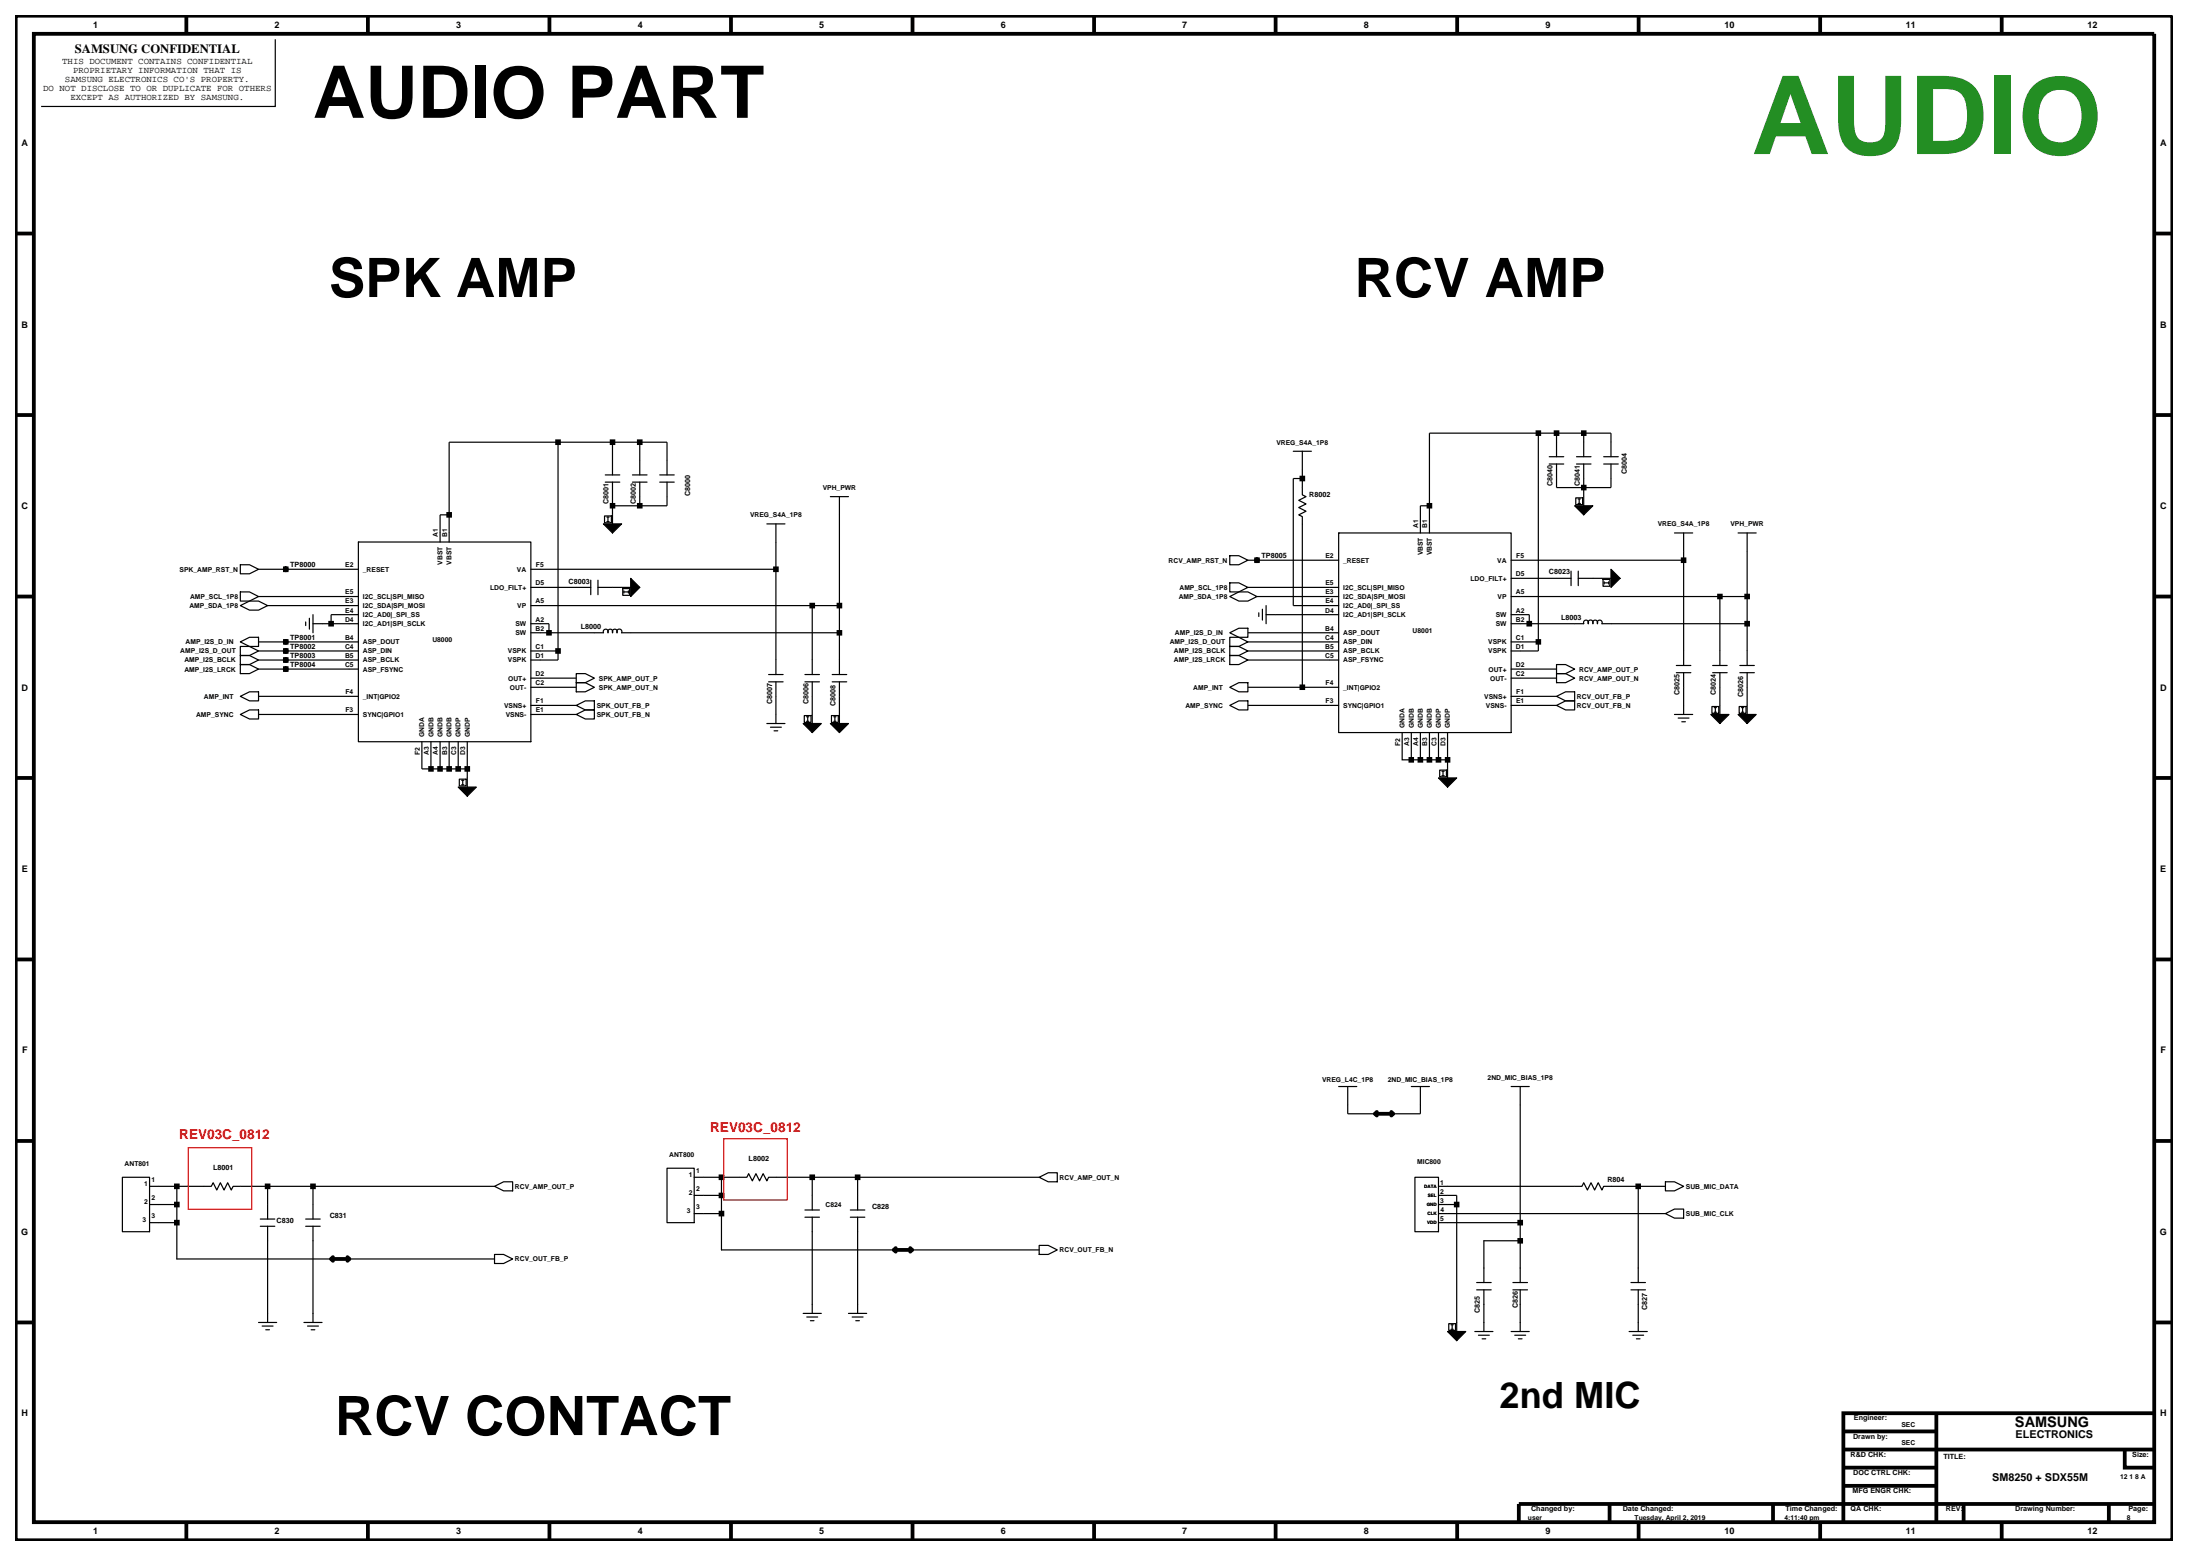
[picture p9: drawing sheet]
<svg xmlns="http://www.w3.org/2000/svg" width="420mm" height="297mm" viewBox="0 0 420 297" stroke-linecap="round" stroke-linejoin="round" font-family="sans-serif">
<!-- layer: MFD Layer /idea/tmp/Extended-Print.jd81.kim.sheet8.2.mfd -->
<g fill="none" stroke="#000" stroke-width=".23">
<path d="M52.5 7.5v12.8h-44.7M85.7 98.3h-1.7v5.2M106.5 84.4v41.6h-5.2M115.4 98.5h1.3v1.3h-1.3zM115.5 92h2.8M115.5 90.6h2.8M115.8 98.7h.4M115.8 99.6h.4M116 98.7v.9M116.9 84.4v6.2M116.9 92v8M116.9 96.5h5.2"/>
<path d="M120.7 90.6h2.8M120.7 92h2.8M122.1 92v4.5h5.2v-4.5M122.1 84.4v6.2M125.9 92h2.8M125.9 90.6h2.8M127.3 90.6v-6.2h-41.6v19.1M146.3 100h3.5M148.1 100v28.7M158.5 94.8h3.4M160.2 94.8v33.9M246.8 86.1h3.4"/>
<path d="M248.5 86.1v8.4l.7 .3-1.4 .7 1.4 .7-1.4 .7 1.4 .7-1.4 .7 .7 .3v32.6h6.9M248.5 91.3h-1.7v24.3h8.6M272.8 96.5h-1.8v5.2M293.5 82.7v41.5h-5.1M295.6 88.6h2.8M295.6 87.2h2.8M297 88.6v4.5h10.4v-4.5M297 82.7v4.5M300.7 95h1.3v1.3h-1.3zM300.8 88.6h2.8M300.8 87.2h2.8M301.1 95.2h.5"/>
<path d="M301.1 96.1h.5M301.3 95.2v.9M302.2 82.7v4.5M302.2 88.6v7.9M306 88.6h2.8M306 87.2h2.8M307.4 87.2v-4.5h-34.6v19M45.9 115.6l1.7-.9h1.7l1.8 .9-1.8 .9h-1.7zM45.9 107.8h1.7l1.7 .9-1.7 .8h-1.7zM45.9 113h1.7l1.7 .9-1.7 .8h-1.7zM49.3 108.7h19.1M49.3 113.9h19.1"/>
<path d="M51.1 115.6h17.3M58.3 118.7v.7M59 118v2.1M59.7 119h8.7M59.7 117.3v3.5M68.4 117.3h-5.2v1.7M68.4 103.5h32.9v38.1h-32.9zM68.4 103.5h.1M101.3 119h3.5v1.8h10.4a.48 .48 0 0 1 .4-.7 .48 .48 0 0 1 .4 .7 .48 .48 0 0 1 .4-.7 .48 .48 0 0 1 .5 .7 .48 .48 0 0 1 .4-.7 .48 .48 0 0 1 .4 .7 .49 .49 0 0 1 .5-.7 .49 .49 0 0 1 .4 .7h41.6M101.3 112.1h11.4M101.3 115.6h58.9M101.3 108.7h46.8"/>
<path d="M112.7 110.7v2.8M114.1 112.1h6.3M114.1 110.7v2.8M118.8 112.3h1.3v1.3h-1.3zM119 112.8v.4M119 113h.9M119.9 112.8v.4M155 115.6v13.1M234.7 113.9l1.7-.9h1.7l1.8 .9-1.8 .8h-1.7zM234.7 106.1h1.7l1.7 .8-1.7 .9h-1.7zM234.7 111.2h1.7l1.7 .9-1.7 .9h-1.7zM238.1 112.1h17.3"/>
<path d="M238.1 106.9h17.3M239.9 113.9h15.5M240.2 117v.7M240.9 116.3v2.1M241.6 115.6v3.4M241.6 117.3h13.8M255.4 101.7h.2M255.4 101.7h33v38.1h-33zM288.4 117.3h3.4v1.7h10.4a.48 .48 0 0 1 .5-.6 .48 .48 0 0 1 .4 .6 .49 .49 0 0 1 .4-.7 .49 .49 0 0 1 .5 .7 .48 .48 0 0 1 .4-.6 .48 .48 0 0 1 .4 .6 .48 .48 0 0 1 .5-.6 .48 .48 0 0 1 .4 .6h27.7M288.4 119h3.4M288.4 110.4h11.4M288.4 113.9h45"/>
<path d="M288.4 106.9h32.9M299.8 109v2.8M301.2 110.4h6.2M301.2 109v2.8M305.9 110.6h1.3v1.3h-1.3zM306.1 111v.5M306.1 111.2h.9M307 111v.5M319.5 101.7h3.5M321.3 101.7v25.3M328.2 113.9v13.1M331.7 101.7h3.4"/>
<path d="M333.4 101.7v25.3M45.9 132.9l1.7-.9h1.7v1.8h-1.7zM45.9 125.1h1.7l1.7 .9-1.7 .8h-1.7zM45.9 126.8h1.7l1.7 .9-1.7 .9h-1.7zM45.9 123.4h1.7l1.7 .8-1.7 .9h-1.7zM45.9 122.5l1.7-.9h1.7v1.8h-1.7zM45.9 136.4l1.7-.9h1.7v1.7h-1.7zM49.3 136.4h19.1M49.3 126h19.1M49.3 124.2h19.1M49.3 122.5h19.1M49.3 127.7h19.1"/>
<path d="M49.3 132.9h19.1M101.3 136.4h8.7M101.3 120.8h3.5M101.3 124.2h5.2M101.3 129.4h8.7M101.3 131.2h8.7M101.3 134.6h8.7M110 134.6l1.7-.8h1.7v1.7h-1.7zM110 130.3h1.7l1.7 .9-1.7 .8h-1.7zM110 128.6h1.7l1.7 .8-1.7 .9h-1.7zM110 136.4l1.7-.9h1.7v1.7h-1.7zM146.3 138.1h3.5"/>
<path d="M146.7 130.1h2.7M146.7 128.7h2.7M147 138.8h2.1M147.7 139.5h.7M148.1 130.1v8M153.5 136.6h1.3v1.3h-1.3zM153.6 130.1h2.8M153.6 128.7h2.8M153.9 136.8h.4M153.9 137.7h.4M154.1 136.8v.9M155 130.1v8"/>
<path d="M158.7 136.6h1.3v1.3h-1.3zM158.8 130.1h2.8M158.8 128.7h2.8M159.1 136.8h.4M159.1 137.7h.4M159.3 136.8v.9M160.2 130.1v8M234.7 123.4h1.7l1.7 .8-1.7 .9h-1.7zM234.7 121.6h1.7l1.7 .9-1.7 .9h-1.7zM234.7 125.1h1.7l1.7 .9-1.7 .8h-1.7zM234.7 120.8l1.7-.9h1.7v1.7h-1.7zM234.7 131.2l1.7-.9h1.7v1.7h-1.7z"/>
<path d="M234.7 134.6l1.7-.8h1.7v1.7h-1.7zM238.1 120.8h17.3M238.1 126h17.3M238.1 124.2h17.3M238.1 122.5h17.3M238.1 134.6h17.3M238.1 131.2h10.4M267.6 139.8v5.2h1.7M269.3 139.8v5.2h1.7M271 139.8v5.2h1.8M272.8 139.8v5.2h1.7M274.5 139.8v5.2"/>
<path d="M276.2 139.8v8.7M288.4 122.5h5.1M288.4 127.7h8.6M288.4 132.9h8.6M288.4 129.4h8.6M288.4 134.6h8.6M297 132.9l1.7-.9h1.8v1.8h-1.8zM297 134.6l1.7-.8h1.8v1.7h-1.8zM297 128.6h1.7l1.8 .8-1.8 .9h-1.7zM297 126.8h1.7l1.8 .9-1.8 .9h-1.7zM319.5 136.4h3.5M319.9 127h2.8"/>
<path d="M319.9 128.4h2.8M320.2 137.1h2.1M320.9 137.8h.7M321.3 128.4v8M326.7 134.8h1.3v1.4h-1.3zM326.8 127h2.8M326.8 128.4h2.8M327.1 135.1h.4M327.1 135.9h.4M327.3 135.1v.8M328.2 128.4v8M331.9 134.8h1.3v1.4h-1.3z"/>
<path d="M332 127h2.8M332 128.4h2.8M332.3 135.1h.4M332.3 135.9h.4M332.5 135.1v.8M333.4 128.4v8M80.5 141.6v5.2h8.7M82.2 141.6v5.2M84 141.6v5.2M85.7 141.6v5.2M87.4 141.6v5.2M87.6 148.7h1.4v1.3h-1.4z"/>
<path d="M88.1 148.9h.4M88.1 149.8h.4M88.3 148.9v.9M89.2 141.6v8.6M274.5 145h1.7M274.7 147h1.3v1.3h-1.3zM275.1 147.2h.5M275.1 148.1h.5M275.4 147.2v.9M255.4 207.4h3.5M257.2 207.4v5.2h5.2M269.3 207.4h3.5"/>
<path d="M271 207.4v5.2h-5.2M288.4 207.4h3.4M290.1 207.4v37.4M23.4 224.7h5.1v10.4h-5.1zM28.5 233.4h5.2M28.5 226.4h11.8l.4-.7 .7 1.4 .7-1.4 .7 1.4 .6-1.4 .7 1.4 .4-.7h6.6M28.5 229.9h5.2M33.7 226.4v13.9h29.5M49.7 232.7h2.7M49.7 234.1h2.7M51.1 226.4h8.6M51.1 226.4v6.3"/>
<path d="M51.1 234.1v18.3M58.3 234.1h2.8M58.3 232.7h2.8M59.7 226.4h34.7M59.7 226.4v6.3M59.7 234.1v18.3M94.4 239.4h1.7l1.7 .9-1.7 .9h-1.7zM94.4 226.4l1.7-.8h1.7v1.7h-1.7zM127.3 223h5.2v10.4h-5.2zM132.5 224.7h10l.4-.7 .7 1.4 .7-1.4 .6 1.4 .7-1.4 .7 1.4 .4-.7h8.3M132.5 231.6h5.2M132.5 228.2h5.2"/>
<path d="M137.7 224.7v13.9h32.9M153.6 232.3h2.8M153.6 230.9h2.8M155 224.7v6.2M155 232.3v18.4M155 224.7h8.7M162.3 232.3h2.7M162.3 230.9h2.7M163.7 224.7h34.6M163.7 224.7v6.2M163.7 232.3v18.4M174 238.6h24.3"/>
<path d="M198.3 237.7h1.7l1.8 .9-1.8 .8h-1.7zM198.3 224.7l1.7-.9h1.8v1.8h-1.8zM270 224.7h4.5v10.4h-4.5zM274.5 226.4h27.4l.3-.7 .7 1.4 .7-1.4 .7 1.4 .7-1.4 .7 1.4 .3-.7h11.8M274.5 233.4h15.6M274.5 229.9h3.5M274.5 231.6h43.3M274.5 228.2h3.5v25.9M290.1 236.8h-6.9v8M312.6 226.4v18.4M317.8 225.6h1.7l1.8 .8-1.8 .9h-1.7zM317.8 231.6l1.7-.8h1.8v1.7h-1.8z"/>
<path d="M49.3 252.4h3.5M50 253.1h2.1M50.7 253.8h.7M58 252.4h3.5M58.7 253.1h2.1M59.4 253.8h.7M66.7 240.3h27.7M153.3 250.7h3.4M154 251.4h2M154.6 252.1h.7M161.9 250.7h3.5M162.6 251.4h2.1"/>
<path d="M163.3 252.1h.7M276.5 252.6h1.2v1.3h-1.2zM276.9 252.9h.4M276.9 253.7h.4M277.1 252.9v.8M281.4 254.1h3.5M281.8 246.2h2.8M281.8 244.8h2.8M282.1 254.8h2.1M282.8 255.5h.7M283.2 246.2v7.9M288.4 254.1h3.4"/>
<path d="M288.7 246.2h2.8M288.7 244.8h2.8M289 254.8h2.1M289.7 255.5h.7M290.1 246.2v7.9M310.9 254.1h3.4M311.2 246.2h2.8M311.2 244.8h2.8M311.6 254.8h2M312.3 255.5h.6M312.6 246.2v7.9"/>
<circle cx="54.5" cy="108.7" r=".44"/>
<circle cx="239.9" cy="106.9" r=".43"/>
<circle cx="54.5" cy="126" r=".43"/>
<circle cx="54.5" cy="127.7" r=".43"/>
<circle cx="54.5" cy="122.5" r=".43"/>
<circle cx="54.5" cy="124.2" r=".43"/>
</g>
<path d="M262.4 212.6h3.4M262.7 212.2l-.3 .4 .3 .3M265.5 212.2l.3 .4-.3 .3M63.5 239.9l-.3 .4 .3 .3M66.3 239.9l.4 .4-.4 .3M170.6 238.6h3.4M170.9 238.2l-.3 .4 .3 .3M173.7 238.2l.3 .4-.3 .3M63.2 240.3h3.5" fill="none" stroke="#000" stroke-width=".72"/>
<g fill="#000" stroke="#000" stroke-width=".23">
<path d="M300.5 96.5h3.5l-1.8 1.8z" fill-rule="evenodd"/>
<path d="M115.1 100h3.5l-1.7 1.7z" fill-rule="evenodd"/>
<path d="M120.4 110.4l1.7 1.7-1.7 1.8z" fill-rule="evenodd"/>
<path d="M307.4 108.7l1.7 1.7-1.7 1.7z" fill-rule="evenodd"/>
<path d="M153.3 138.1h3.4l-1.7 1.7z" fill-rule="evenodd"/>
<path d="M158.5 138.1h3.4l-1.7 1.7z" fill-rule="evenodd"/>
<path d="M326.5 136.4h3.4l-1.7 1.7z" fill-rule="evenodd"/>
<path d="M331.7 136.4h3.4l-1.7 1.7z" fill-rule="evenodd"/>
<path d="M87.4 150.2h3.5l-1.7 1.8z" fill-rule="evenodd"/>
<path d="M274.5 148.5h3.5l-1.8 1.7z" fill-rule="evenodd"/>
<path d="M276.2 254.1h3.5l-1.7 1.8z" fill-rule="evenodd"/>
</g>
<g fill="#000" stroke="#000" stroke-width=".72" stroke-linecap="butt">
<path d="M85.5 98.1h.4v.3h-.4z" fill-rule="evenodd"/>
<path d="M106.3 84.2h.4v.4h-.4z" fill-rule="evenodd"/>
<path d="M116.7 96.4h.4v.3h-.4z" fill-rule="evenodd"/>
<path d="M116.7 84.2h.4v.4h-.4z" fill-rule="evenodd"/>
<path d="M121.9 96.4h.4v.3h-.4z" fill-rule="evenodd"/>
<path d="M121.9 84.2h.4v.4h-.4z" fill-rule="evenodd"/>
<path d="M248.3 91.2h.4v.3h-.4z" fill-rule="evenodd"/>
<path d="M272.6 96.4h.3v.3h-.3z" fill-rule="evenodd"/>
<path d="M293.4 82.5h.3v.3h-.3z" fill-rule="evenodd"/>
<path d="M296.8 82.5h.4v.3h-.4z" fill-rule="evenodd"/>
<path d="M302 92.9h.4v.3h-.4z" fill-rule="evenodd"/>
<path d="M302 82.5h.4v.3h-.4z" fill-rule="evenodd"/>
<path d="M54.4 108.5h.3v.3h-.3z" fill-rule="evenodd"/>
<path d="M63 118.9h.4v.3h-.4z" fill-rule="evenodd"/>
<path d="M147.9 108.5h.3v.3h-.3z" fill-rule="evenodd"/>
<path d="M154.8 115.4h.4v.4h-.4z" fill-rule="evenodd"/>
<path d="M160 115.4h.4v.4h-.4z" fill-rule="evenodd"/>
<path d="M239.7 106.8h.3v.3h-.3z" fill-rule="evenodd"/>
<path d="M291.6 118.9h.4v.3h-.4z" fill-rule="evenodd"/>
<path d="M321.1 106.8h.3v.3h-.3z" fill-rule="evenodd"/>
<path d="M328 113.7h.4v.3h-.4z" fill-rule="evenodd"/>
<path d="M333.2 118.9h.4v.3h-.4z" fill-rule="evenodd"/>
<path d="M333.2 113.7h.4v.3h-.4z" fill-rule="evenodd"/>
<path d="M54.4 127.5h.3v.4h-.3z" fill-rule="evenodd"/>
<path d="M54.4 125.8h.3v.4h-.3z" fill-rule="evenodd"/>
<path d="M54.4 124.1h.3v.3h-.3z" fill-rule="evenodd"/>
<path d="M54.4 122.3h.3v.4h-.3z" fill-rule="evenodd"/>
<path d="M104.6 120.6h.3v.3h-.3z" fill-rule="evenodd"/>
<path d="M106.3 124.1h.4v.3h-.4z" fill-rule="evenodd"/>
<path d="M160 120.6h.4v.3h-.4z" fill-rule="evenodd"/>
<path d="M248.3 131h.4v.3h-.4z" fill-rule="evenodd"/>
<path d="M293.4 122.3h.3v.4h-.3z" fill-rule="evenodd"/>
<path d="M82.1 146.6h.3v.3h-.3z" fill-rule="evenodd"/>
<path d="M83.8 146.6h.3v.3h-.3z" fill-rule="evenodd"/>
<path d="M85.5 146.6h.4v.3h-.4z" fill-rule="evenodd"/>
<path d="M87.3 146.6h.3v.3h-.3z" fill-rule="evenodd"/>
<path d="M89 146.6h.3v.3h-.3z" fill-rule="evenodd"/>
<path d="M269.1 144.9h.4v.3h-.4z" fill-rule="evenodd"/>
<path d="M270.9 144.9h.3v.3h-.3z" fill-rule="evenodd"/>
<path d="M272.6 144.9h.3v.3h-.3z" fill-rule="evenodd"/>
<path d="M274.3 144.9h.4v.3h-.4z" fill-rule="evenodd"/>
<path d="M276.1 144.9h.3v.3h-.3z" fill-rule="evenodd"/>
<path d="M33.6 233.2h.3v.3h-.3z" fill-rule="evenodd"/>
<path d="M33.6 229.7h.3v.4h-.3z" fill-rule="evenodd"/>
<path d="M33.6 226.3h.3v.3h-.3z" fill-rule="evenodd"/>
<path d="M50.9 226.3h.3v.3h-.3z" fill-rule="evenodd"/>
<path d="M59.5 226.3h.4v.3h-.4z" fill-rule="evenodd"/>
<path d="M137.5 231.5h.3v.3h-.3z" fill-rule="evenodd"/>
<path d="M137.5 228h.3v.3h-.3z" fill-rule="evenodd"/>
<path d="M137.5 224.5h.3v.4h-.3z" fill-rule="evenodd"/>
<path d="M154.8 224.5h.4v.4h-.4z" fill-rule="evenodd"/>
<path d="M163.5 224.5h.3v.4h-.3z" fill-rule="evenodd"/>
<path d="M277.8 229.7h.3v.4h-.3z" fill-rule="evenodd"/>
<path d="M289.9 236.7h.4v.3h-.4z" fill-rule="evenodd"/>
<path d="M289.9 233.2h.4v.3h-.4z" fill-rule="evenodd"/>
<path d="M312.4 226.3h.4v.3h-.4z" fill-rule="evenodd"/>
</g>
<g fill="none" stroke="#000" stroke-width=".72" stroke-linecap="butt">
<path d="M3 3h411.5v291h-411.5zM6.5 6.5h404.6v284h-404.6zM35.6 3v3.5M70.2 3v3.5M104.8 3v3.5M139.5 3v3.5M174.1 3v3.5M208.8 3v3.5M243.4 3v3.5M278.1 3v3.5M312.7 3v3.5M347.3 3v3.5"/>
<path d="M382 3v3.5M3 44.6h3.5M411.1 44.6h3.4M3 79.2h3.5M411.1 79.2h3.4M3 113.9h3.5M411.1 113.9h3.4M3 148.5h3.5M411.1 148.5h3.4M3 183.1h3.5M411.1 183.1h3.4M3 217.8h3.5"/>
<path d="M411.1 217.8h3.4M3 252.4h3.5M411.1 252.4h3.4M351.8 273.2h17.7M351.8 276.7h59.3M369.5 269.7v20.8M405.4 276.7v3.4h5.7M411.1 269.7h-59.3v20.8M35.6 290.5v3.5M70.2 290.5v3.5M104.8 290.5v3.5M139.5 290.5v3.5"/>
<path d="M174.1 290.5v3.5M208.8 290.5v3.5M243.4 290.5v3.5M278.1 290.5v3.5M307.1 287.1v3.4M312.7 290.5v3.5M338.3 287.1v3.4M347.3 290.5v3.5M351.8 280.1h17.7M351.8 283.6h17.7M374.7 287.1v3.4M382 290.5v3.5"/>
<path d="M402.4 287.1v3.4M411.1 287.1h-121.3v3.4"/>
</g>
<path d="M35.9 219.1h12.1v11.7h-12.1zM138.1 217.3h12.1v11.7h-12.1z" fill="none" stroke="#f00" stroke-width=".23"/>
<text font-size="20.8" fill="#238e23" x="334.3" y="29.4">AUDIO</text>
<text font-size="13.8" x="59.7" y="22.5">AUDIO PART</text>
<g font-size="10.4">
<text x="62.8" y="56.7">SPK AMP</text>
<text x="258.5" y="56.7">RCV AMP</text>
<text x="63.9" y="273.9">RCV CONTACT</text>
</g>
<text font-size="6.9" x="286.2" y="268.8">2nd MIC</text>
<text font-size="2.8" x="384.5" y="272.5">SAMSUNG</text>
<g font-size="2.6" fill="#f00">
<text x="34.2" y="217.4">REV03C_0812</text>
<text x="135.5" y="216.1">REV03C_0812</text>
</g>
<text font-size="2.4" x="14.3" y="10.1">SAMSUNG CONFIDENTIAL</text>
<g font-size="2.1">
<text x="384.6" y="274.4">ELECTRONICS</text>
<text x="380.2" y="282.7">SM8250 + SDX55M</text>
</g>
<g font-size="1.7">
<text x="17.8" y="5.3">1</text>
<text x="52.4" y="5.3">2</text>
<text x="87" y="5.3">3</text>
<text x="121.7" y="5.3">4</text>
<text x="156.3" y="5.3">5</text>
<text x="191" y="5.3">6</text>
<text x="225.6" y="5.3">7</text>
<text x="260.3" y="5.3">8</text>
<text x="294.9" y="5.3">9</text>
<text x="329" y="5.3">10</text>
<text x="363.7" y="5.3">11</text>
<text x="398.3" y="5.3">12</text>
<text x="8.2" y="17.3">DO NOT DISCLOSE TO OR DUPLICATE FOR OTHERS</text>
<text x="11.9" y="12.1">THIS DOCUMENT CONTAINS CONFIDENTIAL</text>
<text x="12.4" y="15.6">SAMSUNG ELECTRONICS CO'S PROPERTY.</text>
<text x="13.9" y="13.9">PROPRIETARY INFORMATION THAT IS</text>
<text x="13.4" y="19.1">EXCEPT AS AUTHORIZED BY SAMSUNG.</text>
<text x="4.1" y="27.9">A</text>
<text x="412.2" y="27.9">A</text>
<text x="4.1" y="62.5">B</text>
<text x="412.2" y="62.5">B</text>
<text x="4.1" y="97.2">C</text>
<text x="412.2" y="97.2">C</text>
<text x="4.1" y="131.8">D</text>
<text x="412.2" y="131.8">D</text>
<text x="4.2" y="166.4">E</text>
<text x="412.2" y="166.4">E</text>
<text x="4.2" y="201.1">F</text>
<text x="412.3" y="201.1">F</text>
<text x="4.1" y="235.7">G</text>
<text x="412.1" y="235.7">G</text>
<text x="4.1" y="270.4">H</text>
<text x="412.2" y="270.4">H</text>
<text x="17.8" y="292.9">1</text>
<text x="52.4" y="292.9">2</text>
<text x="87" y="292.9">3</text>
<text x="121.7" y="292.9">4</text>
<text x="156.3" y="292.9">5</text>
<text x="191" y="292.9">6</text>
<text x="225.6" y="292.9">7</text>
<text x="260.3" y="292.9">8</text>
<text x="294.9" y="292.9">9</text>
<text x="329" y="292.9">10</text>
<text x="363.7" y="292.9">11</text>
<text x="398.3" y="292.9">12</text>
</g>
<g font-size="1.4">
<text x="131.7" y="94.7" transform="rotate(-90 131.7 94.7)">C8000</text>
<text x="249.8" y="94.9">R8002</text>
<text x="296.3" y="92.8" transform="rotate(-90 296.3 92.8)">C8040</text>
<text x="301.5" y="92.8" transform="rotate(-90 301.5 92.8)">C8041</text>
<text x="310.4" y="90.5" transform="rotate(-90 310.4 90.5)">C8004</text>
<text x="116.1" y="96.3" transform="rotate(-90 116.1 96.3)">C8001</text>
<text x="121.3" y="96.3" transform="rotate(-90 121.3 96.3)">C8002</text>
<text x="240.7" y="106.6">TP8005</text>
<text x="55.4" y="108.3">TP8000</text>
<text x="108.5" y="111.4">C8003</text>
<text x="295.6" y="109.6">C8023</text>
<text x="297.9" y="118.3">L8003</text>
<text x="55.4" y="122.1">TP8001</text>
<text x="55.4" y="123.9">TP8002</text>
<text x="55.4" y="125.6">TP8003</text>
<text x="110.8" y="120">L8000</text>
<text x="55.4" y="127.3">TP8004</text>
<text x="147.3" y="134.4" transform="rotate(-90 147.3 134.4)">C8007</text>
<text x="154.3" y="134.4" transform="rotate(-90 154.3 134.4)">C8006</text>
<text x="159.4" y="134.8" transform="rotate(-90 159.4 134.8)">C8008</text>
<text x="320.5" y="132.6" transform="rotate(-90 320.5 132.6)">C8025</text>
<text x="327.4" y="132.6" transform="rotate(-90 327.4 132.6)">C8024</text>
<text x="332.7" y="133.1" transform="rotate(-90 332.7 133.1)">C8026</text>
<text x="142.9" y="221.6">L8002</text>
<text x="40.7" y="223.3">L8001</text>
<text x="306.7" y="225.7">R804</text>
<text x="52.8" y="233.5">C830</text>
<text x="62.9" y="232.5">C831</text>
<text x="166.4" y="230.8">C828</text>
<text x="282.4" y="250.7" transform="rotate(-90 282.4 250.7)">C825</text>
<text x="289.6" y="249.7" transform="rotate(-90 289.6 249.7)">C826</text>
<text x="314.3" y="250.1" transform="rotate(-90 314.3 250.1)">C827</text>
<text x="353.6" y="274.6">Drawn by:</text>
<text x="353.8" y="271.1">Engineer:</text>
<text x="353.1" y="278">R&amp;D CHK:</text>
<text x="353.6" y="281.5">DOC CTRL CHK:</text>
<text x="370.8" y="278.5">TITLE:</text>
<text x="406.9" y="278">Size:</text>
<text x="353.5" y="285">MFG ENGR CHK:</text>
<text x="292.2" y="288.4">Changed by:</text>
<text x="309.7" y="288.4">Date Changed:</text>
<text x="340.7" y="288.4">Time Changed:</text>
<text x="353.1" y="288.4">QA CHK:</text>
<text x="371.3" y="288.4">REV:</text>
<text x="384.6" y="288.4">Drawing Number:</text>
<text x="406.2" y="288.4">Page:</text>
</g>
<g font-size="1.3">
<text x="243.6" y="84.9">VREG_S4A_1P8</text>
<text x="157" y="93.5">VPH_PWR</text>
<text x="143.1" y="98.7">VREG_S4A_1P8</text>
<text x="270.6" y="100.8" transform="rotate(-90 270.6 100.8)">A1</text>
<text x="272.4" y="100.8" transform="rotate(-90 272.4 100.8)">B1</text>
<text x="316.3" y="100.5">VREG_S4A_1P8</text>
<text x="330.2" y="100.5">VPH_PWR</text>
<text x="83.6" y="102.5" transform="rotate(-90 83.6 102.5)">A1</text>
<text x="84.4" y="107.8" transform="rotate(-90 84.4 107.8)">VBST</text>
<text x="85.3" y="102.5" transform="rotate(-90 85.3 102.5)">B1</text>
<text x="86.2" y="107.8" transform="rotate(-90 86.2 107.8)">VBST</text>
<text x="223" y="107.4">RCV_AMP_RST_N</text>
<text x="252.9" y="106.5">E2</text>
<text x="256.3" y="107.4">_RESET</text>
<text x="271.5" y="106" transform="rotate(-90 271.5 106)">VBST</text>
<text x="273.2" y="106" transform="rotate(-90 273.2 106)">VBST</text>
<text x="285.7" y="107.4">VA</text>
<text x="289.3" y="106.5">F5</text>
<text x="34.3" y="109.1">SPK_AMP_RST_N</text>
<text x="65.9" y="108.3">E2</text>
<text x="65.9" y="113.4">E5</text>
<text x="69.3" y="109.1">_RESET</text>
<text x="93.5" y="112.6">LDO_FILT+</text>
<text x="98.6" y="109.1">VA</text>
<text x="102.2" y="111.7">D5</text>
<text x="102.3" y="108.3">F5</text>
<text x="225.1" y="112.6">AMP_SCL_1P8</text>
<text x="252.9" y="111.7">E5</text>
<text x="252.9" y="113.4">E3</text>
<text x="256.3" y="112.6">I2C_SCL|SPI_MISO</text>
<text x="280.6" y="110.8">LDO_FILT+</text>
<text x="289.3" y="110">D5</text>
<text x="289.3" y="113.4">A5</text>
<text x="36.1" y="116">AMP_SDA_1P8</text>
<text x="36.3" y="114.3">AMP_SCL_1P8</text>
<text x="65.8" y="118.6">D4</text>
<text x="65.9" y="115.2">E3</text>
<text x="65.9" y="116.9">E4</text>
<text x="69.3" y="116">I2C_SDA|SPI_MOSI</text>
<text x="69.3" y="117.8">I2C_AD0|_SPI_SS</text>
<text x="69.3" y="114.3">I2C_SCL|SPI_MISO</text>
<text x="69.3" y="119.5">I2C_AD1|SPI_SCLK</text>
<text x="98.4" y="119.5">SW</text>
<text x="98.7" y="116">VP</text>
<text x="102.2" y="118.6">A2</text>
<text x="102.2" y="115.2">A5</text>
<text x="224.9" y="114.3">AMP_SDA_1P8</text>
<text x="252.9" y="116.9">D4</text>
<text x="252.9" y="115.2">E4</text>
<text x="256.3" y="114.3">I2C_SDA|SPI_MOSI</text>
<text x="256.3" y="116">I2C_AD0|_SPI_SS</text>
<text x="256.3" y="117.8">I2C_AD1|SPI_SCLK</text>
<text x="285.4" y="117.8">SW</text>
<text x="285.4" y="119.5">SW</text>
<text x="285.8" y="114.3">VP</text>
<text x="289.3" y="116.9">A2</text>
<text x="289.3" y="118.6">B2</text>
<text x="34.4" y="124.7">AMP_I2S_D_OUT</text>
<text x="35.4" y="123">AMP_I2S_D_IN</text>
<text x="65.8" y="122.1">B4</text>
<text x="65.8" y="125.6">B5</text>
<text x="65.8" y="123.8">C4</text>
<text x="69.3" y="123">ASP_DOUT</text>
<text x="69.3" y="124.7">ASP_DIN</text>
<text x="82.5" y="122.5">U8000</text>
<text x="96.9" y="124.7">VSPK</text>
<text x="98.4" y="121.2">SW</text>
<text x="102.2" y="123.8">C1</text>
<text x="102.2" y="120.4">B2</text>
<text x="102.2" y="125.6">D1</text>
<text x="223.2" y="123">AMP_I2S_D_OUT</text>
<text x="224" y="124.7">AMP_I2S_BCLK</text>
<text x="224.2" y="121.2">AMP_I2S_D_IN</text>
<text x="252.9" y="120.4">B4</text>
<text x="252.9" y="123.8">B5</text>
<text x="252.9" y="122.1">C4</text>
<text x="252.9" y="125.6">C5</text>
<text x="256.3" y="121.2">ASP_DOUT</text>
<text x="256.3" y="124.7">ASP_BCLK</text>
<text x="256.3" y="123">ASP_DIN</text>
<text x="269.6" y="120.8">U8001</text>
<text x="284" y="123">VSPK</text>
<text x="284" y="124.7">VSPK</text>
<text x="289.3" y="122.1">C1</text>
<text x="289.3" y="123.8">D1</text>
<text x="35.2" y="126.4">AMP_I2S_BCLK</text>
<text x="35.2" y="128.2">AMP_I2S_LRCK</text>
<text x="65.8" y="127.3">C5</text>
<text x="69.3" y="126.4">ASP_BCLK</text>
<text x="69.3" y="128.2">ASP_FSYNC</text>
<text x="96.9" y="126.4">VSPK</text>
<text x="97" y="129.9">OUT+</text>
<text x="97.3" y="131.6">OUT-</text>
<text x="102.2" y="130.8">C2</text>
<text x="102.2" y="129">D2</text>
<text x="114.3" y="129.9">SPK_AMP_OUT_P</text>
<text x="114.3" y="131.6">SPK_AMP_OUT_N</text>
<text x="224" y="126.4">AMP_I2S_LRCK</text>
<text x="227.7" y="131.6">AMP_INT</text>
<text x="253" y="130.8">F4</text>
<text x="256.3" y="131.6">_INT|GPIO2</text>
<text x="256.3" y="126.4">ASP_FSYNC</text>
<text x="284" y="128.2">OUT+</text>
<text x="284.3" y="129.9">OUT-</text>
<text x="289.3" y="129">C2</text>
<text x="289.3" y="127.3">D2</text>
<text x="301.3" y="128.2">RCV_AMP_OUT_P</text>
<text x="301.3" y="129.9">RCV_AMP_OUT_N</text>
<text x="37.4" y="136.8">AMP_SYNC</text>
<text x="38.9" y="133.4">AMP_INT</text>
<text x="65.9" y="136">F3</text>
<text x="65.9" y="132.5">F4</text>
<text x="69.3" y="136.8">SYNC|GPIO1</text>
<text x="69.3" y="133.4">_INT|GPIO2</text>
<text x="96.2" y="135.1">VSNS+</text>
<text x="96.5" y="136.8">VSNS-</text>
<text x="102.2" y="136">E1</text>
<text x="102.3" y="134.2">F1</text>
<text x="113.9" y="135.1">SPK_OUT_FB_P</text>
<text x="113.9" y="136.8">SPK_OUT_FB_N</text>
<text x="226.2" y="135.1">AMP_SYNC</text>
<text x="253" y="134.2">F3</text>
<text x="256.3" y="135.1">SYNC|GPIO1</text>
<text x="283.2" y="133.4">VSNS+</text>
<text x="283.6" y="135.1">VSNS-</text>
<text x="289.3" y="134.2">E1</text>
<text x="289.3" y="132.5">F1</text>
<text x="300.9" y="133.4">RCV_OUT_FB_P</text>
<text x="300.9" y="135.1">RCV_OUT_FB_N</text>
<text x="81" y="140.7" transform="rotate(-90 81 140.7)">GNDA</text>
<text x="82.7" y="140.7" transform="rotate(-90 82.7 140.7)">GNDB</text>
<text x="84.4" y="140.7" transform="rotate(-90 84.4 140.7)">GNDB</text>
<text x="86.2" y="140.7" transform="rotate(-90 86.2 140.7)">GNDB</text>
<text x="87.9" y="140.7" transform="rotate(-90 87.9 140.7)">GNDP</text>
<text x="89.6" y="140.7" transform="rotate(-90 89.6 140.7)">GNDP</text>
<text x="267.2" y="142.3" transform="rotate(-90 267.2 142.3)">F2</text>
<text x="268" y="139" transform="rotate(-90 268 139)">GNDA</text>
<text x="268.9" y="142.4" transform="rotate(-90 268.9 142.4)">A3</text>
<text x="269.8" y="139" transform="rotate(-90 269.8 139)">GNDB</text>
<text x="270.6" y="142.4" transform="rotate(-90 270.6 142.4)">A4</text>
<text x="271.5" y="139" transform="rotate(-90 271.5 139)">GNDB</text>
<text x="272.4" y="142.4" transform="rotate(-90 272.4 142.4)">B3</text>
<text x="273.2" y="139" transform="rotate(-90 273.2 139)">GNDB</text>
<text x="274.1" y="142.4" transform="rotate(-90 274.1 142.4)">C3</text>
<text x="275" y="139" transform="rotate(-90 275 139)">GNDP</text>
<text x="275.8" y="142.4" transform="rotate(-90 275.8 142.4)">D3</text>
<text x="276.7" y="139" transform="rotate(-90 276.7 139)">GNDP</text>
<text x="80.1" y="144" transform="rotate(-90 80.1 144)">F2</text>
<text x="81.8" y="144.1" transform="rotate(-90 81.8 144.1)">A3</text>
<text x="83.6" y="144.1" transform="rotate(-90 83.6 144.1)">A4</text>
<text x="85.3" y="144.1" transform="rotate(-90 85.3 144.1)">B3</text>
<text x="87" y="144.1" transform="rotate(-90 87 144.1)">C3</text>
<text x="88.8" y="144.1" transform="rotate(-90 88.8 144.1)">D3</text>
<text x="252.3" y="206.5">VREG_L4C_1P8</text>
<text x="264.8" y="206.5">2ND_MIC_BIAS_1P8</text>
<text x="283.9" y="206.1">2ND_MIC_BIAS_1P8</text>
<text x="127.7" y="220.8">ANT800</text>
<text x="23.8" y="222.5">ANT801</text>
<text x="27.5" y="226.3">1</text>
<text x="28.9" y="225.6">1</text>
<text x="98.3" y="226.9">RCV_AMP_OUT_P</text>
<text x="131.4" y="224.6">1</text>
<text x="132.8" y="223.9">1</text>
<text x="132.8" y="227.4">2</text>
<text x="202.2" y="225.2">RCV_AMP_OUT_N</text>
<text x="270.4" y="222.1">MIC800</text>
<text x="274.8" y="227.8">2</text>
<text x="274.8" y="226.1">1</text>
<text x="321.7" y="226.9">SUB_MIC_DATA</text>
<text x="27.2" y="233.2">3</text>
<text x="27.5" y="229.8">2</text>
<text x="28.9" y="229.1">2</text>
<text x="28.9" y="232.6">3</text>
<text x="131.1" y="231.5">3</text>
<text x="131.4" y="228.1">2</text>
<text x="132.8" y="230.8">3</text>
<text x="157.5" y="230.4">C824</text>
<text x="274.8" y="233">5</text>
<text x="274.8" y="229.6">3</text>
<text x="274.8" y="231.3">4</text>
<text x="321.7" y="232.1">SUB_MIC_CLK</text>
<text x="202.2" y="239">RCV_OUT_FB_N</text>
<text x="98.3" y="240.8">RCV_OUT_FB_P</text>
<text x="362.8" y="272.3">SEC</text>
<text x="362.8" y="275.8">SEC</text>
<text x="404.6" y="282.3">12 1 8 A</text>
<text x="291.6" y="290.1">user</text>
<text x="311.9" y="290.1">Tuesday, April 2, 2019</text>
<text x="340.5" y="290.1">4:11:40 pm</text>
<text x="405.9" y="290.1">8</text>
</g>
<g font-size=".9">
<text x="271.8" y="226.7">DATA</text>
<text x="272.2" y="230.2">GND</text>
<text x="272.3" y="233.7">VDD</text>
<text x="272.4" y="231.9">CLK</text>
<text x="272.5" y="228.5">SEL</text>
</g>
</svg>
